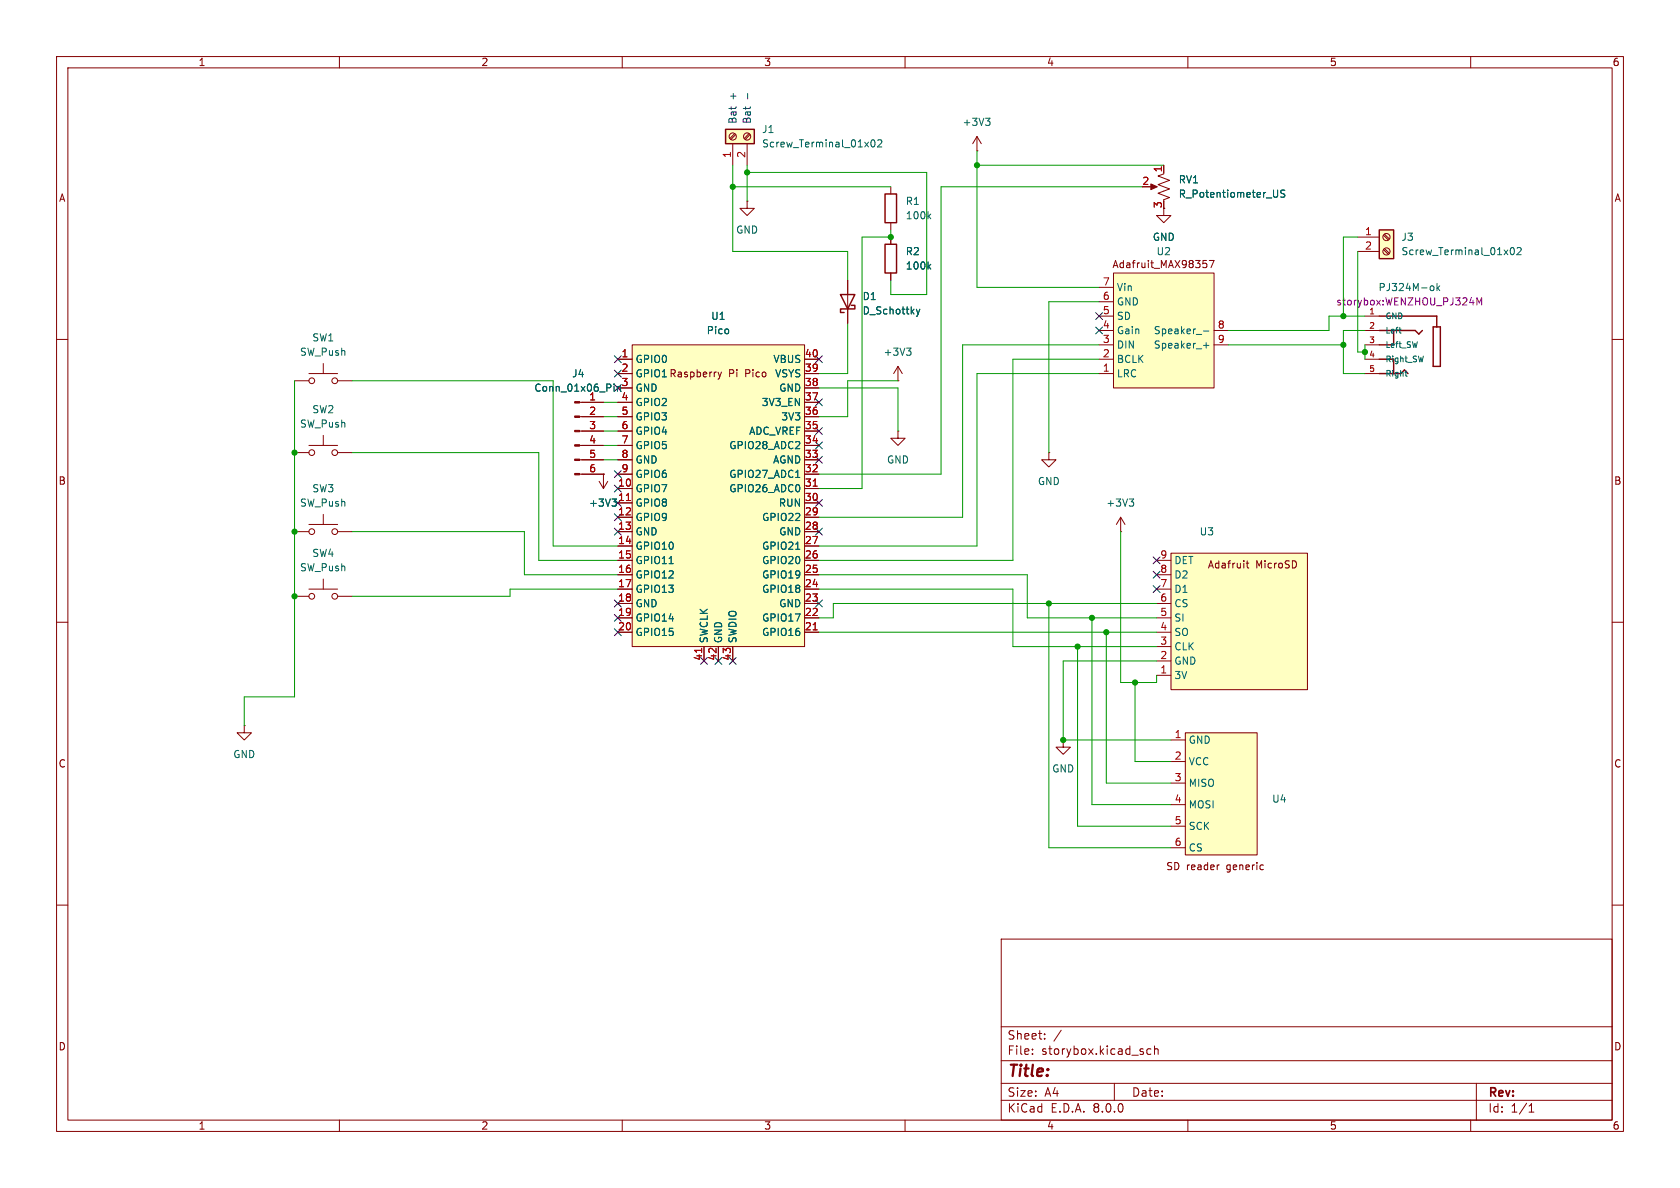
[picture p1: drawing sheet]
<svg xmlns="http://www.w3.org/2000/svg" width="297mm" height="210mm" viewBox="0 0 297 210" stroke-linecap="round" stroke-linejoin="round" font-family="sans-serif">
<g fill="none" stroke="#840000" stroke-width=".18">
<path d="M10 10h277v190h-277zM12 12h273v186h-273zM60 10v2M110 10v2M160 10v2M210 10v2M260 10v2M203.2 33h1M205.7 30.7l-1 .4 2.1 .8-2.1 .7 2.1 .8-2.1 .8 2.1 .7-1.1 .4v.3M205.7 29.2v1.3M10 60h2M285 60h2"/>
<path d="M10 110h2M285 110h2M10 160h2M285 160h2M177 166h108v32h-108zM60 198v2M110 198v2M160 198v2M177 194.5h108M177 191.5h108M177 187.5h108M177 181.5h108"/>
<path d="M182.5 186.3v.1M182.5 185.5v.1M184.7 183.6v.1M184.7 182.8v.1M187.6 182.1l-1.3 2M197 191.5v3M203.5 185.5l-.5-.1-.3 .3v.4l.2 .2h.6M204.1 185.5l.2-.1 .4 .1v.9M204.1 184.9v1.5M210 198v2M260 198v2M261 191.5v6.5"/>
<path d="M270.3 196.6h.9M270.3 195.5l.4-.4v1.5"/>
</g>
<path d="M203.5 32.5l1.1 .5-1.1 .5z" fill="#840000" stroke="#840000" stroke-width=".18"/>
<path d="M225.9 33.6v1l-.3 .3h-.2M227.1 33.7l-.4-.1-.2 .1v.4l.5 .2 .1 .3-.2 .3-.5-.1" fill="none" stroke="#006464" stroke-width=".18"/>
<path d="M128.3 22.9h5v2.5h-5z" fill="#ffffc2"/>
<path d="M128.3 22.9h5v2.5h-5z" fill="none" stroke="#840000" stroke-width=".25"/>
<g fill="none" stroke="#840000" stroke-width=".18">
<path d="M129.5 25.4v3.8M129.9 23.6l-.9 .9M130 23.8l-.8 .9M132.1 25.4v3.8M132.4 23.6l-.8 .9M132.6 23.8l-.9 .9M105.9 85.1l.8 1.3M106.7 83.8h.1M106.7 83.8v2.6M107.4 85.1l-.7 1.3M188 130.8v1.3h1.2l-1.2 1.3-1.3-1.3h1.3M188 130.8h.1"/>
<circle cx="129.5" cy="24.1" r=".63"/>
<circle cx="132.1" cy="24.1" r=".63"/>
</g>
<path d="M154.1 24.8l.2-.1a.68 .68 0 0 1 .4 .6 .68 .68 0 0 1-.4 .7 .84 .84 0 0 1-.2-1.2zM155.2 24.8l.5-.1 .2 .4-.8 .9h.8M108.2 88.2h.8l-.4 .5M108.7 88.7l.2 .1M108.9 89.4l-.2 .1M109 89.2l-.1 .2" fill="none" stroke="#006464" stroke-width=".18"/>
<path d="M209.5 129.5h12.7v21.6h-12.7z" fill="#ffffc2"/>
<path d="M207 130.8h2.5M207 134.6h2.5M207 138.4h2.5M209.5 129.5h12.7v21.6h-12.7zM207 142.2h2.5M207 146.1h2.5M207 149.9h2.5M215.4 152.9h.1" fill="none" stroke="#840000" stroke-width=".18"/>
<path d="M243.8 40.6h2.6v5.1h-2.6z" fill="#ffffc2"/>
<path d="M156.5 34.3h2v5.1h-2zM148.6 52.1h2.5l-1.2 2.5zM150.5 54h.6v.6h-2.5v.6h.6M156.5 43.2h2v5.1h-2zM243.8 40.6h2.6v5.1h-2.6zM243.8 55.9h10.2v1.9M243.8 58.4h6.4l.6 .7 .7-.7M246.4 58.4v2.6h-2.6M253.4 57.8h1.2v7h-1.2zM243.8 63.5h2.6v2.5h-2.6M248.3 65.4l.6 .6" fill="none" stroke="#840000" stroke-width=".25"/>
<g fill="none" stroke="#840000" stroke-width=".18">
<path d="M157.5 33v1.3M157.5 39.4v1.2M172.7 26.7h.1M172.7 24.1l-.7 1.3M172.7 24.1v2.6M172.7 24.1l.8 1.3M205.7 36.8v1.3h1.3l-1.3 1.3-1.2-1.3h1.2M149.9 49.5v7.7M157.5 41.9v1.3M157.5 48.3v1.2M240 41.9h3.8M240 44.5h3.8"/>
<path d="M241.3 55.9h2.5M241.3 58.4h2.5M244.6 44.1l.8 .9M244.6 41.6l.8 .8M244.8 43.9l.8 .9M244.8 41.4l.8 .8M102.5 78.7h4.2M102.5 76.2h4.2M102.5 73.7h4.2M102.5 71.1h4.2M241.3 61h2.5M241.3 63.5h2.5"/>
<path d="M241.3 66h2.5M102.5 83.8h4.2M102.5 81.3h4.2M185.4 80v1.3h1.3l-1.3 1.3-1.3-1.3h1.3M185.4 80h.1M198.1 94h.1M198.1 91.4l-.7 1.3M198.1 91.4v2.6M198.1 91.4l.8 1.3M43.2 128.3v1.2h-1.3l1.3 1.3 1.2-1.3h-1.2M43.2 128.3h.1"/>
<circle cx="245.1" cy="44.4" r=".63"/>
<circle cx="245.1" cy="41.9" r=".63"/>
</g>
<g fill="none" stroke="#006464" stroke-width=".18">
<path d="M164.2 38.2l.3 .5M164.5 37.8l-.4 .5M174.2 20.9h.8l-.4 .5M174.8 21.4l.2 .2v.3l-.2 .3M162 54.7l.3 .8M162.3 55.5l-.3 .4M162.6 54.7l-.3 .8M164.2 47.1l.3 .5M164.5 46.7l-.4 .5M247.3 58.2h.4M247.6 58.9h.1M253.1 50.5l.3 .1 .1 .2-.1 .5-.3 .1"/>
<path d="M254 50.1v1.3M254.2 50.9l.3 .5M254.5 50.5l-.5 .5M267.1 43.9l.2-.1a.68 .68 0 0 1 .4 .6 .68 .68 0 0 1-.4 .6l-.2-.1-.1-.4zM268.2 43.9l.5-.1 .2 .3-.8 .9h.8M108.6 67.9v.1M108.6 68.3v.9M109.2 68.3v.9M109.3 68.3l-.1 .1M109.7 68.5v.7M248.4 65.8h.4M248.6 66.5h.2"/>
<path d="M199.6 88.2h.8l-.4 .5M200.2 88.7l.2 .2v.3l-.2 .3"/>
</g>
<path d="M259.8 53.5h.8M260.4 53.1v.8M261.1 53.9v-1.3l.4 1 .4-1v1.3" fill="none" stroke="#840084" stroke-width=".18"/>
<g fill="#840000" stroke="#840000" stroke-width=".18">
<path d="M101.6 83.7h.9v.2h-.9z"/>
<path d="M101.6 81.2h.9v.2h-.9z"/>
<path d="M101.6 78.6h.9v.3h-.9z"/>
<path d="M101.6 76.1h.9v.2h-.9z"/>
<path d="M101.6 73.5h.9v.3h-.9z"/>
<path d="M101.6 71h.9v.2h-.9z"/>
</g>
<path d="M196.8 48.3h17.8v20.3h-17.8z" fill="#ffffc2"/>
<g fill="none" stroke="#840000" stroke-width=".18">
<path d="M132.1 35.6v1.2h1.2l-1.2 1.3-1.3-1.3h1.3M132.1 35.6h.1M194.3 58.4h2.5M194.3 55.9h2.5M194.3 53.3h2.5M194.3 50.8h2.5M196.8 48.3h17.8v20.3h-17.8zM212.7 46h.6M212.8 46.5h.3l.3 .3-.1 .4-.5 .1M213.8 46h.8l-.5 1.3M214.6 58.4h2.6M158.7 67.3h.1"/>
<path d="M158.7 76.2v1.3h1.3l-1.3 1.2-1.2-1.2h1.2M158.7 76.2h.1M158.7 64.8l-.7 1.2M158.7 64.8v2.5M158.7 64.8l.8 1.2M194.3 66h2.5M194.3 63.5h2.5M194.3 61h2.5M214.6 61h2.6M52.1 105.4h2.5M54.6 104.1h5.1M57.1 102.4v1.7"/>
<path d="M59.7 105.4h2.5"/>
<circle cx="55.1" cy="105.4" r=".51"/>
<circle cx="59.2" cy="105.4" r=".51"/>
</g>
<path d="M212.8 58.5h.9M160.3 61.5h.7l-.4 .5M160.8 62l.2 .3v.3l-.2 .2M212.8 61.1h.9M213.2 60.6v.9" fill="none" stroke="#006464" stroke-width=".18"/>
<path d="M207 97.8h24.1v24.1h-24.1z" fill="#ffffc2"/>
<g fill="none" stroke="#840000" stroke-width=".18">
<path d="M52.1 94h2.5M54.6 92.7h5.1M57.1 90.9v1.8M59.7 94h2.5M204.5 99.1h2.5M207 97.8h24.1v24.1h-24.1zM220.3 99.6h.5M220.5 99.1v1.1l.3 .2M204.5 119.4h2.5M204.5 116.8h2.5M204.5 114.3h2.5M204.5 111.8h2.5"/>
<path d="M204.5 109.2h2.5M204.5 106.7h2.5M204.5 104.1h2.5M204.5 101.6h2.5"/>
<circle cx="55.1" cy="94" r=".51"/>
<circle cx="59.2" cy="94" r=".51"/>
</g>
<path d="M111.8 61h30.4v53.3h-30.4z" fill="#ffffc2"/>
<g fill="none" stroke="#840000" stroke-width=".18">
<path d="M205.7 29.2v1.3M149.9 49.5v2.6M149.9 54.6v2.6M157.5 41.9v1.3M157.5 48.3v1.2M52.1 67.3h2.5M54.6 66h5.1M54.6 78.7h5.1M57.1 64.3v1.7M57.1 77v1.7M59.7 67.3h2.5M102.9 78.7h3.8"/>
<path d="M102.9 76.2h3.8M102.9 73.7h3.8M102.9 71.1h3.8M109.2 63.5h2.6M109.2 66h2.6M109.2 68.6h2.6M109.2 78.7h2.6M109.2 76.2h2.6M109.2 73.7h2.6M109.2 71.1h2.6M111.8 61h30.4v53.3h-30.4zM126.9 65.8l.3 .8"/>
<path d="M127.2 66.6l-.3 .4M127.5 65.8l-.3 .8M142.2 63.5h2.6M142.2 66h2.6M142.2 68.6h2.6M142.2 78.7h2.6M142.2 76.2h2.6M142.2 73.7h2.6M142.2 71.1h2.6M52.1 80h2.5M59.7 80h2.5M102.9 83.8h3.8"/>
<path d="M102.9 81.3h3.8M106.7 83.8h.1M109.2 86.4h2.6M109.2 88.9h2.6M109.2 91.4h2.6M109.2 94h2.6M109.2 96.5h2.6M109.2 99.1h2.6M109.2 83.8h2.6M109.2 81.3h2.6M142.2 86.4h2.6M142.2 88.9h2.6"/>
<path d="M142.2 91.4h2.6M142.2 94h2.6M142.2 96.5h2.6M142.2 99.1h2.6M142.2 83.8h2.6M142.2 81.3h2.6M109.2 101.6h2.6M109.2 104.1h2.6M109.2 106.7h2.6M109.2 109.2h2.6M109.2 111.8h2.6M124.5 114.3v2.5"/>
<path d="M127 114.3v2.5M129.5 114.3v2.5M142.2 101.6h2.6M142.2 104.1h2.6M142.2 106.7h2.6M142.2 109.2h2.6M142.2 111.8h2.6"/>
<circle cx="55.1" cy="67.3" r=".51"/>
<circle cx="59.2" cy="67.3" r=".51"/>
<circle cx="55.1" cy="80" r=".51"/>
<circle cx="59.2" cy="80" r=".51"/>
</g>
<path d="M110.7 88.5h.8M143.8 85.9h.7M124 114.6v.7M143.8 111.3h.7" fill="none" stroke="#a90000" stroke-width=".18"/>
<g fill="none" stroke="#006464" stroke-width=".18">
<path d="M225.9 33.6v1l-.3 .3h-.2M227.1 33.7l-.4-.1-.2 .1v.4l.5 .2 .1 .3-.2 .3-.5-.1M162 54.7l.3 .8M162.3 55.5l-.3 .4M162.6 54.7l-.3 .8M164.2 47.1l.3 .5M164.5 46.7l-.4 .5M108.6 67.9v.1M108.6 68.3v.9M109.2 68.3v.9M109.3 68.3l-.1 .1M109.7 68.5v.7"/>
<path d="M108.2 88.2h.8l-.4 .5M108.7 88.7l.2 .1M108.9 89.4l-.2 .1M109 89.2l-.1 .2M118.3 99.6h.7M140.7 97.1h.7M140.7 84.4h.7"/>
</g>
<path d="M132.2 16.5v1" fill="none" stroke="#0000c2" stroke-width=".18"/>
<g fill="none" stroke="#009600" stroke-width=".18">
<path d="M129.5 29.2v15.3h20.4v5M129.5 33h28M132.1 30.5h31.7v21.6h-6.3v-2.6M132.1 29.2v6.4M172.7 26.7v24.1h21.6M172.7 29.2h33M201.9 33h-35.5v50.8h-21.6M149.9 57.2v8.8h-5.1M157.5 40.6v1.3h-5.1v44.5h-7.6M194.3 53.3h-8.9v26.7M240 41.9h-2.5v14M240 44.5v17.7h1.3"/>
<path d="M241.3 58.4h-3.8v7.6h3.8M241.3 55.9h-6.4v2.5h-17.7M52.1 67.3v55.9h-8.9v5.1M62.2 67.3h35.6v29.2h11.4M106.7 73.7h2.5M106.7 71.1h2.5M106.7 76.2h2.5M106.7 78.7h2.5M144.8 68.6h13.9v7.6M158.7 67.3h-8.8v6.4h-5.1M194.3 66h-21.6v30.5h-27.9M194.3 63.5h-15.2v35.6h-34.3"/>
<path d="M194.3 61h-24.1v30.4h-25.4M217.2 61h20.3M241.3 61v2.5M62.2 94h30.5v7.6h16.5M62.2 80h33v19.1h14M106.7 81.3h2.5M198.1 94v26.7h6.4v-1.3M109.2 104.1h-19v1.3h-28M144.8 104.1h34.3v10.2h25.4M144.8 101.6h36.8v7.6h22.9M144.8 111.8h59.7M185.4 106.7v43.2h21.6"/>
<path d="M190.5 114.3v31.8h16.5M193 109.2v33h14M195.6 111.8v26.6h11.4M204.5 106.7h-57.2v2.5h-2.5M204.5 116.8h-16.5v14h19M200.7 120.7v13.9h6.3"/>
</g>
<g fill="none" stroke="#000084" stroke-width=".18">
<path d="M193.7 55.3l1.2 1.2M193.7 57.8l1.2 1.2M194.9 55.3l-1.2 1.2M194.9 57.8l-1.2 1.2M108.6 62.9l1.2 1.2M108.6 68l1.2 1.2M108.6 65.4l1.2 1.2M109.8 62.9l-1.2 1.2M109.8 68l-1.2 1.2M109.8 65.4l-1.2 1.2M144.2 78.1l1.2 1.2M144.2 75.6l1.2 1.2"/>
<path d="M144.2 70.5l1.2 1.2M144.2 62.9l1.2 1.2M145.4 78.1l-1.2 1.2M145.4 75.6l-1.2 1.2M145.4 70.5l-1.2 1.2M145.4 62.9l-1.2 1.2M108.6 85.8l1.2 1.2M108.6 93.4l1.2 1.2M108.6 90.8l1.2 1.2M108.6 88.3l1.2 1.2M108.6 83.2l1.2 1.2M109.8 85.8l-1.2 1.2"/>
<path d="M109.8 93.4l-1.2 1.2M109.8 90.8l-1.2 1.2M109.8 88.3l-1.2 1.2M109.8 83.2l-1.2 1.2M144.2 93.4l1.2 1.2M144.2 88.3l1.2 1.2M144.2 80.7l1.2 1.2M145.4 93.4l-1.2 1.2M145.4 88.3l-1.2 1.2M145.4 80.7l-1.2 1.2M203.9 98.5l1.2 1.2M205.1 98.5l-1.2 1.2"/>
<path d="M108.6 106.1l1.2 1.2M108.6 108.6l1.2 1.2M108.6 111.2l1.2 1.2M109.8 106.1l-1.2 1.2M109.8 108.6l-1.2 1.2M109.8 111.2l-1.2 1.2M123.9 116.2l1.2 1.2M125.1 116.2l-1.2 1.2M126.4 116.2l1.2 1.2M127.6 116.2l-1.2 1.2M128.9 116.2l1.2 1.2M130.1 116.2l-1.2 1.2"/>
<path d="M144.2 106.1l1.2 1.2M145.4 106.1l-1.2 1.2M203.9 103.5l1.2 1.2M203.9 101l1.2 1.2M205.1 103.5l-1.2 1.2M205.1 101l-1.2 1.2"/>
</g>
<g fill="#009600" stroke="#009600" stroke-width=".18">
<circle cx="190.5" cy="114.3" r=".46"/>
<circle cx="200.7" cy="120.7" r=".46"/>
<circle cx="195.6" cy="111.8" r=".46"/>
<circle cx="193" cy="109.2" r=".46"/>
<circle cx="188" cy="130.8" r=".46"/>
<circle cx="132.1" cy="30.5" r=".46"/>
<circle cx="157.5" cy="41.9" r=".46"/>
<circle cx="129.5" cy="33" r=".46"/>
<circle cx="185.4" cy="106.7" r=".46"/>
<circle cx="237.5" cy="55.9" r=".46"/>
<circle cx="172.7" cy="29.2" r=".46"/>
<circle cx="237.5" cy="61" r=".46"/>
<circle cx="241.3" cy="62.2" r=".46"/>
<circle cx="52.1" cy="105.4" r=".46"/>
<circle cx="52.1" cy="80" r=".46"/>
<circle cx="52.1" cy="94" r=".46"/>
</g>
<text font-size="2.8" fill="#840000" x="178" y="190.9">Title:</text>
<g font-size="2.1" fill="#840000">
<text x="178" y="184">Sheet:</text>
<text x="178" y="186.7">File:</text>
<text x="184.1" y="186.7">storybox.kicad_sch</text>
<text x="178" y="196.9">KiCad</text>
<text x="178" y="194.1">Size:</text>
<text x="184.7" y="194.1">A4</text>
<text x="185.7" y="196.9">E.D.A.</text>
<text x="193.3" y="196.9">8.0.0</text>
<text x="200" y="194.1">Date:</text>
<text x="263" y="194.3">Rev:</text>
<text x="263" y="196.9">Id:</text>
<text x="267.1" y="196.9">1/1</text>
</g>
<g font-size="1.8" fill="#840000">
<text x="35" y="11.9">1</text>
<text x="85" y="11.9">2</text>
<text x="135" y="11.9">3</text>
<text x="185" y="11.9">4</text>
<text x="235" y="11.9">5</text>
<text x="285" y="11.9">6</text>
<text x="10.3" y="35.9">A</text>
<text x="285.3" y="35.9">A</text>
<text x="196.6" y="47.6">Adafruit_MAX98357</text>
<text x="112.3" y="66.9">GPIO1 Raspberry</text>
<text x="128.8" y="66.9">Pi</text>
<text x="131.9" y="66.9">Pico</text>
<text x="10.3" y="85.9">B</text>
<text x="285.3" y="85.9">B</text>
<text x="213.4" y="100.7">Adafruit</text>
<text x="222" y="100.7">MicroSD</text>
<text x="10.3" y="135.9">C</text>
<text x="285.3" y="135.9">C</text>
<text x="206.1" y="154">SD reader</text>
<text x="217" y="154">generic</text>
<text x="10.3" y="185.9">D</text>
<text x="285.3" y="185.9">D</text>
<text x="35" y="199.9">1</text>
<text x="85" y="199.9">2</text>
<text x="135" y="199.9">3</text>
<text x="185" y="199.9">4</text>
<text x="235" y="199.9">5</text>
<text x="285" y="199.9">6</text>
</g>
<g font-size="1.8" fill="#0000c2">
<text x="130.4" y="17.7" transform="rotate(-90 130.4 17.7)">+</text>
<text x="130.4" y="22" transform="rotate(-90 130.4 22)">Bat</text>
<text x="132.9" y="22" transform="rotate(-90 132.9 22)">Bat</text>
</g>
<g font-size="1.8" fill="#006464">
<text x="134.6" y="23.7">J1</text>
<text x="170.1" y="22.5">+3V3</text>
<text x="134.6" y="26.3">Screw_Terminal_01x02</text>
<text x="208.3" y="32.6">RV1</text>
<text x="208.3" y="35.2">R_Potentiometer_US</text>
<text x="130" y="41.5">GND</text>
<text x="160" y="36.4">R1</text>
<text x="160" y="39">100k</text>
<text x="160" y="45.3">R2</text>
<text x="160" y="47.9">100k</text>
<text x="203.7" y="42.8">GND</text>
<text x="204.4" y="45.3">U2</text>
<text x="247.7" y="42.8">J3</text>
<text x="247.7" y="45.3">Screw_Terminal_01x02</text>
<text x="152.4" y="53.3">D1</text>
<text x="197.4" y="51.7">Vin</text>
<text x="243.6" y="51.7">PJ324M-ok</text>
<text x="124.8" y="59.3">Pico</text>
<text x="125.6" y="56.7">U1</text>
<text x="152.4" y="55.8">D_Schottky</text>
<text x="197.4" y="59.3">Gain</text>
<text x="197.4" y="56.7">SD</text>
<text x="197.4" y="54.2">GND</text>
<text x="203.9" y="59.3">Speaker_-</text>
<text x="52.9" y="63.1">SW_Push</text>
<text x="55.1" y="60.6">SW1</text>
<text x="112.3" y="64.4">GPIO0</text>
<text x="136.6" y="64.4">VBUS</text>
<text x="156.1" y="63.1">+3V3</text>
<text x="197.4" y="64.4">BCLK</text>
<text x="197.4" y="61.8">DIN</text>
<text x="203.9" y="61.8">Speaker_+</text>
<text x="94.4" y="69.4">Conn_01x06_Pin</text>
<text x="101" y="66.9">J4</text>
<text x="109.8" y="68.3">3</text>
<text x="112.3" y="69.4">GND</text>
<text x="112.3" y="72">GPIO2</text>
<text x="112.3" y="66.9">GPIO1</text>
<text x="134.6" y="72">3V3_EN</text>
<text x="136.9" y="66.9">VSYS</text>
<text x="137.7" y="69.4">GND</text>
<text x="197.4" y="66.9">LRC</text>
<text x="52.9" y="75.8">SW_Push</text>
<text x="55.1" y="73.3">SW2</text>
<text x="112.3" y="74.5">GPIO3</text>
<text x="112.3" y="77.1">GPIO4</text>
<text x="132.3" y="77.1">ADC_VREF</text>
<text x="138" y="74.5">3V3</text>
<text x="112.3" y="79.6">GPIO5</text>
<text x="112.3" y="82.1">GND</text>
<text x="128.8" y="79.6">GPIO28_ADC2</text>
<text x="136.6" y="82.1">AGND</text>
<text x="156.7" y="82.1">GND</text>
<text x="52.9" y="89.8">SW_Push</text>
<text x="55.1" y="87.2">SW3</text>
<text x="104" y="89.8">+3V3</text>
<text x="112.3" y="87.2">GPIO7</text>
<text x="112.3" y="89.8">GPIO8</text>
<text x="112.3" y="84.7">GPIO6</text>
<text x="128.8" y="87.2">GPIO26_ADC0</text>
<text x="128.8" y="84.7">GPIO27_ADC1</text>
<text x="137.6" y="89.8">RUN</text>
<text x="183.4" y="86">GND</text>
<text x="195.5" y="89.8">+3V3</text>
<text x="112.3" y="92.3">GPIO9</text>
<text x="112.3" y="94.8">GND</text>
<text x="134.6" y="92.3">GPIO22</text>
<text x="137.7" y="94.8">GND</text>
<text x="212" y="94.8">U3</text>
<text x="52.9" y="101.2">SW_Push</text>
<text x="55.1" y="98.7">SW4</text>
<text x="112.3" y="97.4">GPIO10</text>
<text x="112.3" y="99.9">GPIO11</text>
<text x="134.6" y="99.9">GPIO20</text>
<text x="134.6" y="97.4">GPIO21</text>
<text x="207.5" y="99.9">DET</text>
<text x="112.3" y="102.5">GPIO12</text>
<text x="112.3" y="105">GPIO13</text>
<text x="112.3" y="107.5">GND</text>
<text x="134.6" y="105">GPIO18</text>
<text x="134.6" y="102.5">GPIO19</text>
<text x="137.7" y="107.5">GND</text>
<text x="207.5" y="107.5">CS</text>
<text x="207.5" y="105">D1</text>
<text x="207.5" y="102.5">D2</text>
<text x="112.3" y="110.1">GPIO14</text>
<text x="112.3" y="112.6">GPIO15</text>
<text x="125.3" y="113.8" transform="rotate(-90 125.3 113.8)">SWCLK</text>
<text x="127.9" y="113.8" transform="rotate(-90 127.9 113.8)">GND</text>
<text x="130.4" y="113.8" transform="rotate(-90 130.4 113.8)">SWDIO</text>
<text x="134.6" y="112.6">GPIO16</text>
<text x="134.6" y="110.1">GPIO17</text>
<text x="207.5" y="112.6">SO</text>
<text x="207.5" y="110.1">SI</text>
<text x="207.5" y="117.7">GND</text>
<text x="207.5" y="115.2">CLK</text>
<text x="207.5" y="120.2">3V</text>
<text x="210.1" y="131.7">GND</text>
<text x="41.1" y="134.2">GND</text>
<text x="185.9" y="136.8">GND</text>
<text x="210.1" y="135.5">VCC</text>
<text x="210.1" y="139.3">MISO</text>
<text x="210.1" y="143.1">MOSI</text>
<text x="224.8" y="142.1">U4</text>
<text x="210.1" y="146.9">SCK</text>
<text x="210.1" y="150.7">CS</text>
</g>
<g font-size="1.8" fill="#a90000">
<text x="129.3" y="28" transform="rotate(-90 129.3 28)">1</text>
<text x="131.8" y="28" transform="rotate(-90 131.8 28)">2</text>
<text x="201.9" y="32.8">2</text>
<text x="205.5" y="30.6" transform="rotate(-90 205.5 30.6)">1</text>
<text x="205.5" y="36.9" transform="rotate(-90 205.5 36.9)">3</text>
<text x="241.2" y="41.7">1</text>
<text x="241.2" y="44.2">2</text>
<text x="194.9" y="53.1">6</text>
<text x="194.9" y="50.5">7</text>
<text x="194.9" y="58.2">4</text>
<text x="194.9" y="55.6">5</text>
<text x="215.2" y="58.2">8</text>
<text x="109.8" y="63.2">1</text>
<text x="109.8" y="65.8">2</text>
<text x="142.2" y="65.8">39</text>
<text x="142.2" y="63.2">40</text>
<text x="194.9" y="65.8">1</text>
<text x="194.9" y="63.2">2</text>
<text x="194.9" y="60.7">3</text>
<text x="215.2" y="60.7">9</text>
<text x="104.1" y="70.9">1</text>
<text x="109.8" y="70.9">4</text>
<text x="142.2" y="70.9">37</text>
<text x="142.2" y="68.3">38</text>
<text x="104.1" y="73.4">2</text>
<text x="104.1" y="75.9">3</text>
<text x="109.8" y="73.4">5</text>
<text x="109.8" y="75.9">6</text>
<text x="142.2" y="75.9">35</text>
<text x="142.2" y="73.4">36</text>
<text x="104.1" y="78.5">4</text>
<text x="104.1" y="81">5</text>
<text x="104.1" y="83.6">6</text>
<text x="109.8" y="78.5">7</text>
<text x="109.8" y="81">8</text>
<text x="109.8" y="83.6">9</text>
<text x="142.2" y="83.6">32</text>
<text x="142.2" y="81">33</text>
<text x="142.2" y="78.5">34</text>
<text x="109.2" y="86.1">10</text>
<text x="109.2" y="88.6">11</text>
<text x="142.2" y="88.6">30</text>
<text x="142.2" y="86.1">31</text>
<text x="109.2" y="91.2">12</text>
<text x="109.2" y="93.7">13</text>
<text x="142.2" y="93.7">28</text>
<text x="142.2" y="91.2">29</text>
<text x="109.2" y="96.3">14</text>
<text x="109.2" y="98.8">15</text>
<text x="109.2" y="101.3">16</text>
<text x="142.2" y="101.3">25</text>
<text x="142.2" y="98.8">26</text>
<text x="142.2" y="96.3">27</text>
<text x="205" y="101.3">8</text>
<text x="205" y="98.8">9</text>
<text x="109.2" y="103.9">17</text>
<text x="109.2" y="106.4">18</text>
<text x="142.2" y="106.4">23</text>
<text x="142.2" y="103.9">24</text>
<text x="205" y="106.4">6</text>
<text x="205" y="103.9">7</text>
<text x="109.2" y="109">19</text>
<text x="109.2" y="111.5">20</text>
<text x="142.2" y="111.5">21</text>
<text x="142.2" y="109">22</text>
<text x="205" y="111.5">4</text>
<text x="205" y="109">5</text>
<text x="124.2" y="116.9" transform="rotate(-90 124.2 116.9)">41</text>
<text x="126.7" y="116.9" transform="rotate(-90 126.7 116.9)">42</text>
<text x="129.3" y="116.9" transform="rotate(-90 129.3 116.9)">43</text>
<text x="205" y="119.1">1</text>
<text x="205" y="116.6">2</text>
<text x="205" y="114">3</text>
<text x="207.6" y="130.6">1</text>
<text x="207.6" y="134.4">2</text>
<text x="207.6" y="138.2">3</text>
<text x="207.6" y="142">4</text>
<text x="207.6" y="145.8">5</text>
<text x="207.6" y="149.6">6</text>
</g>
<text font-size="1.8" fill="#840084" x="236.1" y="54.2">storybox:WENZHOU_PJ324M</text>
<g font-size="1.4" fill="#a90000">
<text x="242" y="55.6">1</text>
<text x="242" y="58.2">2</text>
<text x="242" y="60.7">3</text>
<text x="242" y="63.2">4</text>
<text x="242" y="65.8">5</text>
</g>
<g font-size="1.4" fill="#006464">
<text x="244.9" y="56.6">GND</text>
<text x="244.9" y="59.2">Left</text>
<text x="244.9" y="61.7">Left_SW</text>
<text x="244.9" y="64.2">Right_SW</text>
<text x="244.9" y="66.8">Right</text>
</g>
</svg>
